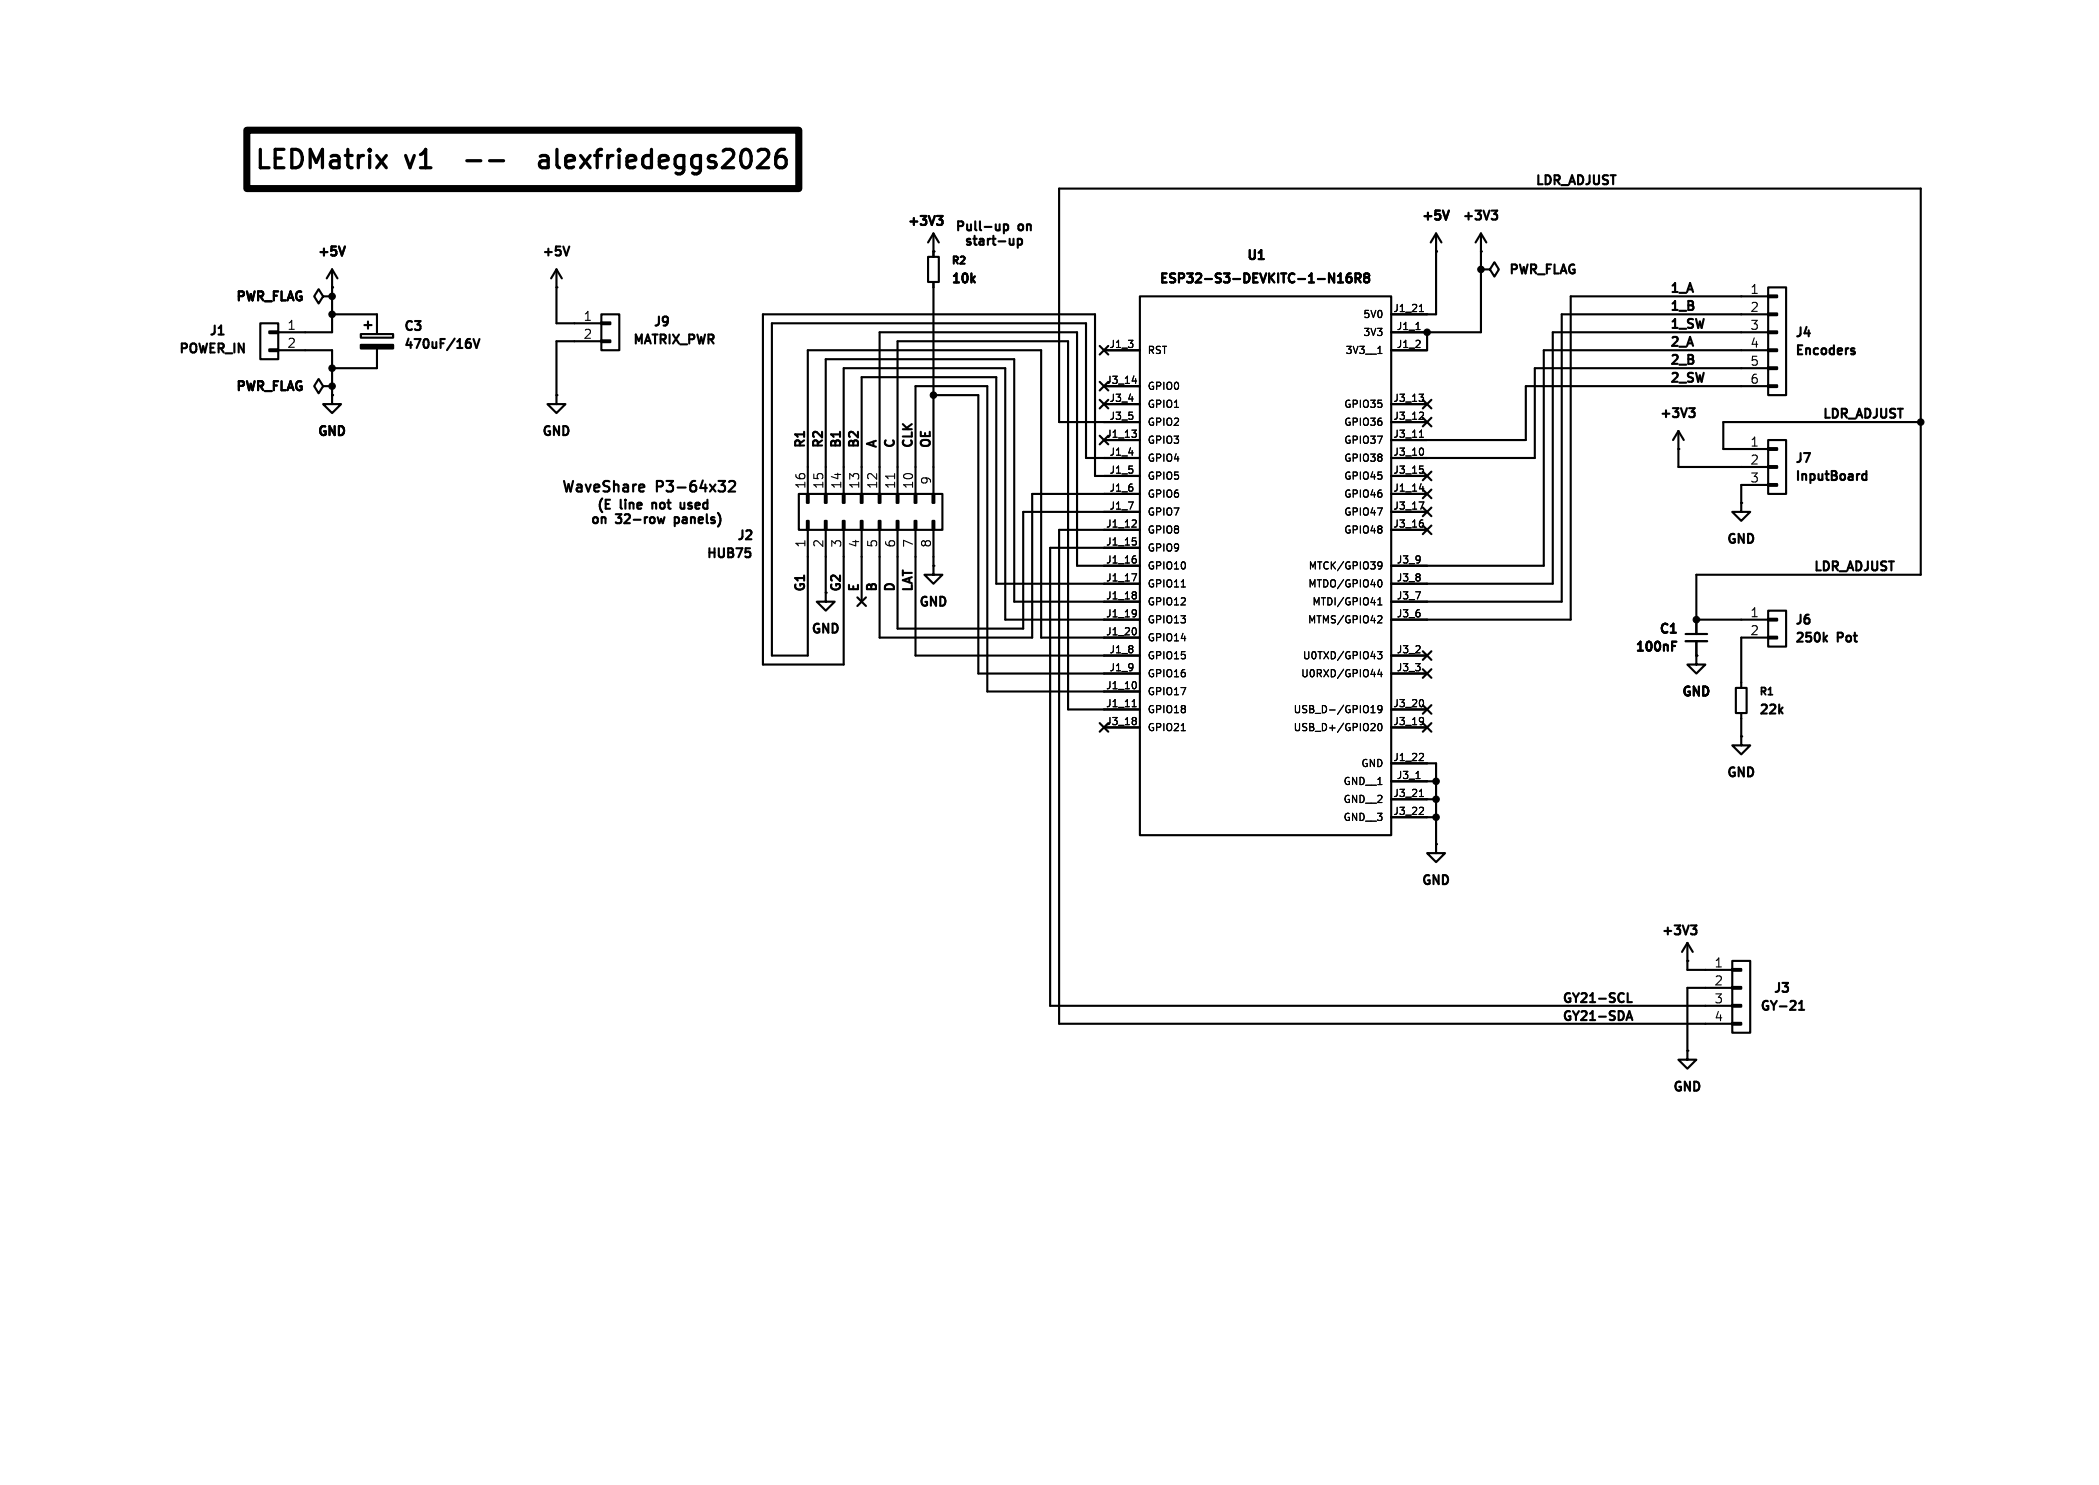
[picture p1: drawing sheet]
<svg xmlns="http://www.w3.org/2000/svg" width="297mm" height="210mm" viewBox="0 0 297 210" stroke-linecap="round" stroke-linejoin="round" font-family="sans-serif">
<g fill="none" stroke="#000" stroke-width=".3">
<path d="M47 38.1v8.9h-7.6M47 38.1l-.8 1.3M47 38.1l.8 1.3M48.8 34.9l-.4 1.2M78.7 38.1v7.6h6.4M78.7 38.1l-.7 1.3M78.7 38.1l.8 1.3M80.6 34.9l-.5 1.2M131.3 36.3h1.5v3.6h-1.5zM132.1 35.6h.1M132.1 33v3.3M132.1 39.9v30"/>
<path d="M132.1 33l-.8 1.3M132.1 33l.7 1.3M132.6 30.5h.8l-.5 .5 .4 .1 .1 .5-.3 .2h-.3M137.6 39.5l.3 .4M137.9 39.1l-.4 .5M141.4 31.7v.9M141.4 32.5l-.1 .1-.3-.1M142 31.8l.4-.1 .3 .3v.3l-.2 .2h-.5M142 31.7v1.3M142.9 33.8v.8h.3l.2-.1M143.4 33.8v.8M144 33.8h.4l.2 .2v.4l-.1 .2h-.5"/>
<path d="M144 33.8v1.2M178.1 36.6h.7M188.1 38.7l.7 1.2v-1.2M189.3 39.9h.7M189.3 39l.4-.3v1.2M191.1 38.7a.5 .5 0 0 0-.6 .5v.5l.2 .2h.3l.2-.1 .1-.4-.2-.2h-.3l-.3 .2M191.8 39.3h.6l.1-.2v-.3l-.2-.1h-.5v1.2M192.1 39.3l.4 .6M193.3 39.2l-.3 .3 .1 .3 .2 .1h.3l.1-.2v-.2l-.2-.3M193.3 39.2l-.3-.2 .3-.3h.2l.2 .2-.2 .3M193.3 39.2h.2M203.2 35.6h.1"/>
<path d="M203.2 33l-.8 1.3M203.2 33l.8 1.3M203.2 33v11.5h-6.4M205 29.8l-.4 1.3M209.5 35.6h.1M209.5 38.1h1.3l.7-1 .6 1-.6 1-.7-1M209.5 38.1h.1M209.5 33v14h-12.7M209.5 33l-.7 1.3M209.5 33l.8 1.3M211.1 29.8h.7l-.4 .5 .4 .1v.4l-.2 .3h-.4M30.9 47.3h.8"/>
<path d="M36.8 45.7h2.6v5.1h-2.6zM38.1 46.9h1.3v.2h-1.3zM38.1 49.4h1.3v.3h-1.3zM39.4 49.5h7.6v6.4M45.7 41.9l-.6-1-.7 1 .7 1 .6-1h1.3M45.7 54.6l-.6-1-.7 1 .7 1 .6-1h1.3M47 41.9h.1M47 55.9v1.3h1.3l-1.3 1.2-1.3-1.2h1.3M47 55.9h.1M47 54.6h.1M47 40.6h.1M47 44.5h6.3v2.7"/>
<path d="M51.1 47.2h4.5v.6h-4.5zM51.6 46h1M52.1 45.5v1M53.3 49.3v2.8h-6.3M66.2 48.4h.2l.2 .3v.4l-.4 .1M66.5 47.9l-.3 .1M67 47.9l.4 1.3 .4-1.3M78.7 55.9v1.3h1.3l-1.3 1.2-1.2-1.2h1.2M78.7 55.9h.1M78.7 40.6h.1M85.1 44.5h2.5v5h-2.5zM85.1 45.6h1.3v.2h-1.3z"/>
<path d="M85.1 48.1h1.3v.3h-1.3zM85.1 48.3h-6.4v7.6M132.1 55.9h6.3v39.4h22.9M155.6 54l1.2 1.2M155.6 56.5l1.2 1.3M155.6 48.9l1.2 1.2M156.2 49.5h5.1M156.2 54.6h5.1M156.2 57.2h5.1M156.8 54l-1.2 1.2M156.8 56.5l-1.2 1.3M156.8 48.9l-1.2 1.2"/>
<path d="M161.3 41.9h35.5v76.2h-35.5zM161.3 59.7h-11.4v-33h121.9v54.6h-31.8v8.4M196.8 57.2h5.1M196.8 59.7h5.1M201.3 56.5l1.2 1.3M201.3 59.1l1.2 1.2M201.9 47v2.5h-5.1M202.5 56.5l-1.2 1.3M202.5 59.1l-1.2 1.2M239 57.7h.8l-.4 .5 .3 .1 .1 .5-.3 .2h-.3M250.2 40.6h2.5v15.3h-2.5zM250.2 41.8h1.3v.2h-1.3z"/>
<path d="M250.2 44.3h1.3v.3h-1.3zM250.2 46.9h1.3v.2h-1.3zM250.2 49.4h1.3v.3h-1.3zM250.2 51.9h1.3v.3h-1.3zM250.2 54.5h1.3v.2h-1.3zM250.2 47h-30.5v35.6h-22.9M250.2 49.5h-31.8v30.5h-21.6M250.2 41.9h-28v45.7h-25.4M250.2 44.5h-29.2v40.6h-24.2M250.2 52.1h-33v12.7h-20.4M250.2 54.6h-34.3v7.6h-19.1M262.4 49.3h-.3l-.2 .1 .1 .2 .4 .1v.3h-.5"/>
<path d="M271.8 59.7h-28v3.8h6.4M92.3 71.1v.8M92.5 71.1l-.2 .1M94 73.1l-.2 .9-.3-.6M95.5 73.1v1.3M95.5 73.9l.3 .1M95.8 73.1l-.3 .1M96.3 71.8l.2 .1 .3-.1M96.8 71.1v.8M101.7 68h.9l-.5 .6M102.5 68.7l.1 .2-.1 .5M103.2 68.2l.2-.2 .5 .1a.41 .41 0 0 1 0 .6l-.8 .8h.9"/>
<path d="M105.5 77.5h.6M106.1 78.1l.1 .2v.3l-.1 .1M113 69.9h20.3v5h-20.3zM114.2 73.7h.2v1.2h-.2zM114.2 69.9h.2v1.2h-.2zM114.3 69.9v-20.4h33v40.7h14M116.7 73.7h.3v1.2h-.3zM116.7 69.9h.3v1.2h-.3zM116.8 69.9v-19.1h26.7v34.3h17.8M116.8 74.9v8.9M118.9 61.1v.7M119.3 73.7h.2v1.2h-.2z"/>
<path d="M119.3 69.9h.2v1.2h-.2zM119.4 69.9v-17.8h22.8v35.5h19.1M121.8 73.7h.2v1.2h-.2zM121.8 69.9h.2v1.2h-.2zM121.9 69.9v-16.6h19.1v29.3h20.3M121.9 74.9v10.2M124.3 73.7h.3v1.2h-.3zM124.3 69.9h.3v1.2h-.3zM124.5 69.9v-22.9h27.9v33h8.9M126.9 73.7h.2v1.2h-.2zM126.9 69.9h.2v1.2h-.2zM127 69.9v-21.6h24.1v52h10.2"/>
<path d="M129.4 73.7h.3v1.2h-.3zM129.4 69.9h.3v1.2h-.3zM129.5 69.9v-15.3h10.2v43.2h21.6M129.5 74.9v17.8h31.8M132 73.7h.2v1.2h-.2zM132 69.9h.2v1.2h-.2zM132.1 74.9v5.1M155.6 61.6l1.2 1.2M156.2 62.2h5.1M156.8 61.6l-1.2 1.2M161.3 69.9h-15.3v20.3h-21.5v-15.3M161.3 64.8h-7.6v-19.1h-44.5v47h5.1v-17.8"/>
<path d="M161.3 67.3h-6.4v-22.8h-47v49.5h11.5v-19.1M161.3 72.4h-16.5v16.5h-17.8v-14M161.3 77.5h-12.7v64.7h96.5M161.3 74.9h-11.4v69.9h95.2M196.8 67.3h5.1M196.8 69.9h5.1M196.8 72.4h5.1M196.8 74.9h5.1M201.3 71.8l1.2 1.2M201.3 69.2l1.2 1.3M201.3 66.7l1.2 1.2M201.3 74.3l1.2 1.2"/>
<path d="M202.5 71.8l-1.2 1.2M202.5 69.2l-1.2 1.3M202.5 66.7l-1.2 1.2M202.5 74.3l-1.2 1.2M237.5 63.5h.1M237.5 61v5h12.7M237.5 61l-.8 1.2M237.5 61l.8 1.2M246.4 71.1v1.3h1.2l-1.2 1.3-1.3-1.3h1.3M246.4 71.1h.1M250.2 62.2h2.5v7.7h-2.5zM250.2 63.4h1.3v.2h-1.3z"/>
<path d="M250.2 65.9h1.3v.3h-1.3zM250.2 68.5h1.3v.2h-1.3zM250.2 68.6h-3.8v2.5M263.1 67l-.2 .1M264.1 67.1l-.4-.1-.2 .3v.3l.1 .2h.5M264.1 66.6v1.3M116.8 83.8v1.3h1.3l-1.3 1.3-1.2-1.3h1.2M116.8 83.8h.1M121.3 84.5l1.2 1.2M122.5 84.5l-1.2 1.2M132.1 80v1.3h1.2l-1.2 1.3-1.3-1.3h1.3M132.1 80h.1"/>
<path d="M196.8 92.7h5.1M196.8 95.3h5.1M201.3 92.1l1.2 1.2M201.3 94.6l1.2 1.3M201.3 99.7l1.2 1.2M202.5 92.1l-1.2 1.2M202.5 94.6l-1.2 1.3M202.5 99.7l-1.2 1.2M236.4 89.5h.7M236.6 91.4h.4M236.6 90.7h.6M238.5 89.7h3.1"/>
<path d="M240 92.7v1.3h1.3l-1.3 1.3-1.2-1.3h1.2M240 92.7h.1M240 87.6h10.2M240 90.7v2M245.6 97.3h1.5v3.5h-1.5zM250.2 86.4h2.5v5h-2.5zM250.2 87.5h1.3v.3h-1.3zM250.2 90h1.3v.3h-1.3zM250.2 90.2h-3.8v7.1M258.2 90.3l.3 .4M258.5 89.9l-.5 .5M155.6 102.3l1.2 1.2"/>
<path d="M156.2 102.9h5.1M156.8 102.3l-1.2 1.2M196.8 108h6.4v11.4M196.8 100.3h5.1M196.8 102.9h5.1M196.8 110.5h6.4M196.8 113h6.4M196.8 115.6h6.4M201.3 102.3l1.2 1.2M202.5 102.3l-1.2 1.2M203.2 119.4v1.3h1.3l-1.3 1.2-1.3-1.2h1.3M203.2 119.4h.1"/>
<path d="M246.4 104.1v1.3h1.2l-1.2 1.3-1.3-1.3h1.3M246.4 104.1h.1M246.4 100.8v3.3M251.9 100.4l.3 .5M252.2 100.1l-.4 .4M238.8 135.9h.1M238.8 133.4l-.8 1.2M238.8 133.4l.7 1.2M238.8 133.4v3.8h6.3M239.3 130.9h.7l-.4 .5 .4 .1v.4l-.2 .2h-.4M245.1 135.9h2.5v10.2h-2.5zM245.1 137h1.3v.3h-1.3z"/>
<path d="M245.1 139.6h1.3v.2h-1.3zM245.1 139.7h-6.3v8.9M230.1 144.3l.5-1.3 .4 1.3M230.2 143.9h.7M230.3 140.4v1.3h.6M238.8 148.6v1.3h1.2l-1.2 1.2-1.3-1.2h1.3M238.8 148.6h.1M245.1 142.1h1.3v.3h-1.3zM245.1 144.7h1.3v.2h-1.3zM254.6 142.8h.7M254.6 141.9l.3-.4v1.3"/>
</g>
<path d="M250.2 98.2h.6" fill="none" stroke="#000" stroke-width=".25"/>
<path d="M238.5 90.7h3.1" fill="none" stroke="#000" stroke-width=".33"/>
<path d="M51.1 48.8h4.5v.5h-4.5z" fill="#000" stroke="#000" stroke-width=".3"/>
<g fill="none" stroke="#000" stroke-width=".15">
<path d="M160.2 53.9h.6M195 50h.5M200.4 46.6h.5M200.8 55.7h.6l-.3 .4M200.8 44.1h.6M201 43.2l.1-.2v1.1M201.2 58.3l.2 .2v.2l-.6 .6h.6M201.3 56.2l.1 .1-.1 .4M126.6 67v.7M160.2 60.8h.6l-.4 .4M160.2 76.1h.5M160.6 73.5l.2 .2-.1 .3-.5 .5h.6"/>
<path d="M160.7 61.3l.1 .1-.1 .4M160.7 76.5l.1 .1-.1 .4M160.7 79l.1 .2-.1 .4M195 79.6l.2-.1 .3 .1a.67 .67 0 0 1-.3 .9h-.1M195 79.9l.2 .2 .2-.1 .1-.1M200.8 71h.7l-.5 1M200.8 61.8h.6M200.8 69.1h.7M200.9 65.9h.5M201 61l.1-.2v1M201.3 63.5l.1 .3-.1 .5M201.3 66.3l.1 .2-.1 .4"/>
<path d="M201.3 74l.1 .1-.1 .4M160.2 81.1h.6l-.4 1.1M160.2 99.9h.6M160.4 99.1l.1-.2v1M160.7 83.7l.1 .2-.1 .2M160.7 84.2l.1 .1-.1 .4M160.7 86.3a.86 .86 0 0 1-.1 .8M160.7 88.9l.1 .3-.1 .5M160.7 96.5l.1 .3-.1 .5M160.8 86.7l-.1 .1M167.1 83h.6M194.9 92.2h.6l-.3 .3 .3 .1v.5l-.2 .1-.4-.1"/>
<path d="M195 85.6h.5M195 84.8l.2-.3v1.1M195 87.1h.3l.2 .3-.6 .7h.6M195.1 82.1l.1-.1a.54 .54 0 0 1 .4 .5 .54 .54 0 0 1-.4 .5l-.1-.1M195.2 94.6l-.2 .8h.6M195.4 95v.7M201.3 99l.1 .3-.1 .5M160.7 101.5l.1 .2-.1 .2M160.7 102l.1 .1-.1 .3M167.1 103.3h.6M194 100.8h.6M194 100.1l.3-.3v1"/>
<path d="M194.4 102.3l.2 .2-.1 .3-.6 .5h.7M195.1 102.4l.1-.1a.54 .54 0 0 1 .4 .5 .54 .54 0 0 1-.4 .5l-.1-.1-.1-.3zM195.5 100.2l-.2 .2h-.1l-.2-.2 .1-.4h.2l.2 .1a.67 .67 0 0 1-.3 .9h-.1M200.4 110.1h.5M200.8 112.6h.6M201 111.8l.1-.2v1M201.2 106.5l.2 .2v.3l-.6 .6h.6M201.2 114.2l.2 .2v.2l-.6 .6h.6M201.3 101.5l.1 .1a.86 .86 0 0 1-.1 .8M201.4 101.9l-.1 .1"/>
</g>
<path d="M34.9 18.4h78.1v8.3h-78.1z" fill="none" stroke="#000" stroke-width="1"/>
<path d="M66.1 22.7h1.9M69.3 22.7h2M76.5 22.1l.2-.1h.5l.2 .1 .2 .3v1.3M77.6 22.6l-.3 .1h-.6a.51 .51 0 0 0-.4 .5 .51 .51 0 0 0 .4 .5h.6l.3-.1" fill="none" stroke="#000" stroke-width=".46"/>
<g fill="#000" stroke="#000" stroke-width=".15">
<circle cx="209.5" cy="38.1" r=".46"/>
<circle cx="47" cy="41.9" r=".46"/>
<circle cx="47" cy="44.5" r=".46"/>
<circle cx="47" cy="54.6" r=".46"/>
<circle cx="47" cy="52.1" r=".46"/>
<circle cx="132.1" cy="55.9" r=".46"/>
<circle cx="201.9" cy="47" r=".46"/>
<circle cx="271.8" cy="59.7" r=".46"/>
<circle cx="240" cy="87.6" r=".46"/>
<circle cx="203.2" cy="110.5" r=".46"/>
<circle cx="203.2" cy="113" r=".46"/>
<circle cx="203.2" cy="115.6" r=".46"/>
</g>
<g font-size="3.6">
<text x="35.8" y="24.5">LEDMatrix</text>
<text x="57.4" y="24.5">v1</text>
<text x="79.7" y="24.5">alexfriedeggs2026</text>
</g>
<g font-size="2.1">
<text x="79.3" y="70">WaveShare</text>
<text x="92.9" y="70">P3-64x32</text>
</g>
<g font-size="1.8">
<text x="217.2" y="26.2">LDR_ADJUST</text>
<text x="128.2" y="32.3">+3V3</text>
<text x="135" y="33.1">Pull-up</text>
<text x="136.3" y="35.1">start-up</text>
<text x="144.2" y="33.1">on</text>
<text x="200.9" y="31.6">+5V</text>
<text x="206.7" y="31.6">+3V3</text>
<text x="44.7" y="36.6">+5V</text>
<text x="76.5" y="36.6">+5V</text>
<text x="134.4" y="40.5">10k</text>
<text x="163.8" y="40.5">ESP32-S3-DEVKITC-1-N16R8</text>
<text x="176.2" y="37.2">U1</text>
<text x="213.3" y="39.2">PWR_FLAG</text>
<text x="236.2" y="41.5">1_A</text>
<text x="247.6" y="41.7">1</text>
<text x="29.4" y="47.8">J1</text>
<text x="33.2" y="43">PWR_FLAG</text>
<text x="40.6" y="46.7">1</text>
<text x="56.9" y="47.2">C3</text>
<text x="82.5" y="45.5">1</text>
<text x="92.2" y="46.6">J9</text>
<text x="236.2" y="44">1_B</text>
<text x="236.2" y="46.5">1_SW</text>
<text x="247.6" y="44.2">2</text>
<text x="247.6" y="46.7">3</text>
<text x="25.1" y="50.4">POWER_IN</text>
<text x="40.6" y="49.3">2</text>
<text x="56.9" y="49.7">470uF/16V</text>
<text x="82.5" y="48">2</text>
<text x="89.3" y="49.1">MATRIX_PWR</text>
<text x="236.2" y="49.1">2_A</text>
<text x="236.2" y="51.6">2_B</text>
<text x="247.6" y="49.3">4</text>
<text x="247.6" y="51.8">5</text>
<text x="253.8" y="48.1">J4</text>
<text x="253.8" y="50.6">Encoders</text>
<text x="33.2" y="55.7">PWR_FLAG</text>
<text x="234.6" y="59.5">+3V3</text>
<text x="236.2" y="54.2">2_SW</text>
<text x="247.6" y="54.4">6</text>
<text x="257.8" y="59.2">LDR_ADJUST</text>
<text x="44.7" y="62">GND</text>
<text x="76.5" y="62">GND</text>
<text x="114" y="63.5" transform="rotate(-90 114 63.5)">R1</text>
<text x="116.5" y="63.5" transform="rotate(-90 116.5 63.5)">R2</text>
<text x="119" y="63.5" transform="rotate(-90 119 63.5)">B1</text>
<text x="121.6" y="63.5" transform="rotate(-90 121.6 63.5)">B2</text>
<text x="124.1" y="63.5" transform="rotate(-90 124.1 63.5)">A</text>
<text x="126.7" y="63.5" transform="rotate(-90 126.7 63.5)">C</text>
<text x="129.2" y="63.5" transform="rotate(-90 129.2 63.5)">CLK</text>
<text x="131.7" y="63.5" transform="rotate(-90 131.7 63.5)">OE</text>
<text x="247.6" y="63.2">1</text>
<text x="247.6" y="65.8">2</text>
<text x="253.8" y="65.9">J7</text>
<text x="114" y="69.3" transform="rotate(-90 114 69.3)">16</text>
<text x="116.6" y="69.3" transform="rotate(-90 116.6 69.3)">15</text>
<text x="119.1" y="69.3" transform="rotate(-90 119.1 69.3)">14</text>
<text x="121.7" y="69.3" transform="rotate(-90 121.7 69.3)">13</text>
<text x="124.2" y="69.3" transform="rotate(-90 124.2 69.3)">12</text>
<text x="126.7" y="69.3" transform="rotate(-90 126.7 69.3)">11</text>
<text x="129.3" y="69.3" transform="rotate(-90 129.3 69.3)">10</text>
<text x="131.8" y="68.7" transform="rotate(-90 131.8 68.7)">9</text>
<text x="247.6" y="68.3">3</text>
<text x="253.8" y="68.4">InputBoard</text>
<text x="83.4" y="74.5">on</text>
<text x="84.2" y="72.5">(E</text>
<text x="87.3" y="74.5">32-row</text>
<text x="87.8" y="72.5">line</text>
<text x="93" y="72.5">not</text>
<text x="96.1" y="74.5">panels)</text>
<text x="97.6" y="72.5">used</text>
<text x="104.1" y="76.8">J2</text>
<text x="114" y="77.5" transform="rotate(-90 114 77.5)">1</text>
<text x="116.6" y="77.5" transform="rotate(-90 116.6 77.5)">2</text>
<text x="119.1" y="77.5" transform="rotate(-90 119.1 77.5)">3</text>
<text x="121.7" y="77.5" transform="rotate(-90 121.7 77.5)">4</text>
<text x="124.2" y="77.5" transform="rotate(-90 124.2 77.5)">5</text>
<text x="126.7" y="77.5" transform="rotate(-90 126.7 77.5)">6</text>
<text x="129.3" y="77.5" transform="rotate(-90 129.3 77.5)">7</text>
<text x="131.8" y="77.5" transform="rotate(-90 131.8 77.5)">8</text>
<text x="244.1" y="77.3">GND</text>
<text x="99.8" y="79.3">HUB75</text>
<text x="114" y="83.8" transform="rotate(-90 114 83.8)">G1</text>
<text x="119" y="83.8" transform="rotate(-90 119 83.8)">G2</text>
<text x="121.6" y="83.8" transform="rotate(-90 121.6 83.8)">E</text>
<text x="124.1" y="83.8" transform="rotate(-90 124.1 83.8)">B</text>
<text x="126.7" y="83.8" transform="rotate(-90 126.7 83.8)">D</text>
<text x="129.2" y="83.8" transform="rotate(-90 129.2 83.8)">LAT</text>
<text x="256.5" y="80.8">LDR_ADJUST</text>
<text x="114.6" y="90">GND</text>
<text x="129.8" y="86.2">GND</text>
<text x="234.6" y="90">C1</text>
<text x="247.6" y="87.4">1</text>
<text x="247.6" y="89.9">2</text>
<text x="253.8" y="88.7">J6</text>
<text x="231.2" y="92.5">100nF</text>
<text x="253.8" y="91.3">250k</text>
<text x="260.1" y="91.3">Pot</text>
<text x="237.8" y="98.9">GND</text>
<text x="248.7" y="101.4">22k</text>
<text x="244.1" y="110.3">GND</text>
<text x="200.9" y="125.5">GND</text>
<text x="234.9" y="132.7">+3V3</text>
<text x="242.5" y="136.9">1</text>
<text x="221" y="141.9">GY21-SCL</text>
<text x="242.5" y="139.4">2</text>
<text x="242.5" y="142">3</text>
<text x="248.9" y="143.3">GY-21</text>
<text x="250.7" y="140.8">J3</text>
<text x="221" y="144.4">GY21-SDA</text>
<text x="242.5" y="144.5">4</text>
<text x="236.5" y="154.8">GND</text>
</g>
<g font-size="1.4">
<text x="134.4" y="37.7">R2</text>
<text x="192.8" y="45.2">5V0</text>
<text x="192.8" y="47.7">3V3</text>
<text x="197" y="44.2">J1_21</text>
<text x="197.5" y="46.7">J1_1</text>
<text x="156.9" y="49.3">J1_3</text>
<text x="162.3" y="50.3">RST</text>
<text x="190.3" y="50.3">3V3__1</text>
<text x="197.5" y="49.3">J1_2</text>
<text x="156.4" y="54.4">J3_14</text>
<text x="156.9" y="56.9">J3_4</text>
<text x="156.9" y="59.4">J3_5</text>
<text x="162.3" y="55.3">GPIO0</text>
<text x="162.3" y="57.9">GPIO1</text>
<text x="190.1" y="57.9">GPIO35</text>
<text x="197" y="56.9">J3_13</text>
<text x="197" y="59.4">J3_12</text>
<text x="156.4" y="62">J1_13</text>
<text x="156.9" y="64.5">J1_4</text>
<text x="162.3" y="60.4">GPIO2</text>
<text x="162.3" y="63">GPIO3</text>
<text x="162.3" y="65.5">GPIO4</text>
<text x="190.1" y="60.4">GPIO36</text>
<text x="190.1" y="63">GPIO37</text>
<text x="190.1" y="65.5">GPIO38</text>
<text x="197" y="62">J3_11</text>
<text x="197" y="64.5">J3_10</text>
<text x="156.9" y="67.1">J1_5</text>
<text x="156.9" y="69.6">J1_6</text>
<text x="162.3" y="68">GPIO5</text>
<text x="162.3" y="70.6">GPIO6</text>
<text x="190.1" y="68">GPIO45</text>
<text x="190.1" y="70.6">GPIO46</text>
<text x="197" y="67.1">J3_15</text>
<text x="197" y="69.6">J1_14</text>
<text x="156.4" y="74.7">J1_12</text>
<text x="156.4" y="77.2">J1_15</text>
<text x="156.9" y="72.1">J1_7</text>
<text x="162.3" y="73.1">GPIO7</text>
<text x="162.3" y="75.7">GPIO8</text>
<text x="190.1" y="73.1">GPIO47</text>
<text x="190.1" y="75.7">GPIO48</text>
<text x="197" y="72.1">J3_17</text>
<text x="197" y="74.7">J3_16</text>
<text x="156.4" y="79.8">J1_16</text>
<text x="156.4" y="82.3">J1_17</text>
<text x="162.3" y="78.2">GPIO9</text>
<text x="162.3" y="80.7">GPIO10</text>
<text x="162.3" y="83.3">GPIO11</text>
<text x="185" y="83.3">MTDO/GPIO40</text>
<text x="185" y="80.7">MTCK/GPIO39</text>
<text x="197.5" y="79.8">J3_9</text>
<text x="197.5" y="82.3">J3_8</text>
<text x="156.4" y="84.8">J1_18</text>
<text x="156.4" y="87.4">J1_19</text>
<text x="156.4" y="89.9">J1_20</text>
<text x="162.3" y="85.8">GPIO12</text>
<text x="162.3" y="88.4">GPIO13</text>
<text x="184.9" y="88.4">MTMS/GPIO42</text>
<text x="185.6" y="85.8">MTDI/GPIO41</text>
<text x="197.5" y="84.8">J3_7</text>
<text x="197.5" y="87.4">J3_6</text>
<text x="156.9" y="92.5">J1_8</text>
<text x="156.9" y="95">J1_9</text>
<text x="162.3" y="90.9">GPIO14</text>
<text x="162.3" y="93.4">GPIO15</text>
<text x="162.3" y="96">GPIO16</text>
<text x="184" y="96">U0RXD/GPIO44</text>
<text x="184.2" y="93.4">U0TXD/GPIO43</text>
<text x="197.5" y="92.5">J3_2</text>
<text x="197.5" y="95">J3_3</text>
<text x="156.4" y="97.5">J1_10</text>
<text x="156.4" y="100.1">J1_11</text>
<text x="162.3" y="98.5">GPIO17</text>
<text x="162.3" y="101.1">GPIO18</text>
<text x="182.9" y="101.1">USB_D-/GPIO19</text>
<text x="197" y="100.1">J3_20</text>
<text x="248.7" y="98.7">R1</text>
<text x="156.4" y="102.6">J3_18</text>
<text x="162.3" y="103.6">GPIO21</text>
<text x="182.9" y="103.6">USB_D+/GPIO20</text>
<text x="197" y="102.6">J3_19</text>
<text x="197" y="107.7">J1_22</text>
<text x="190" y="111.2">GND__1</text>
<text x="190" y="113.8">GND__2</text>
<text x="192.5" y="108.7">GND</text>
<text x="197" y="112.8">J3_21</text>
<text x="197.5" y="110.2">J3_1</text>
<text x="190" y="116.3">GND__3</text>
<text x="197" y="115.3">J3_22</text>
</g>
</svg>
